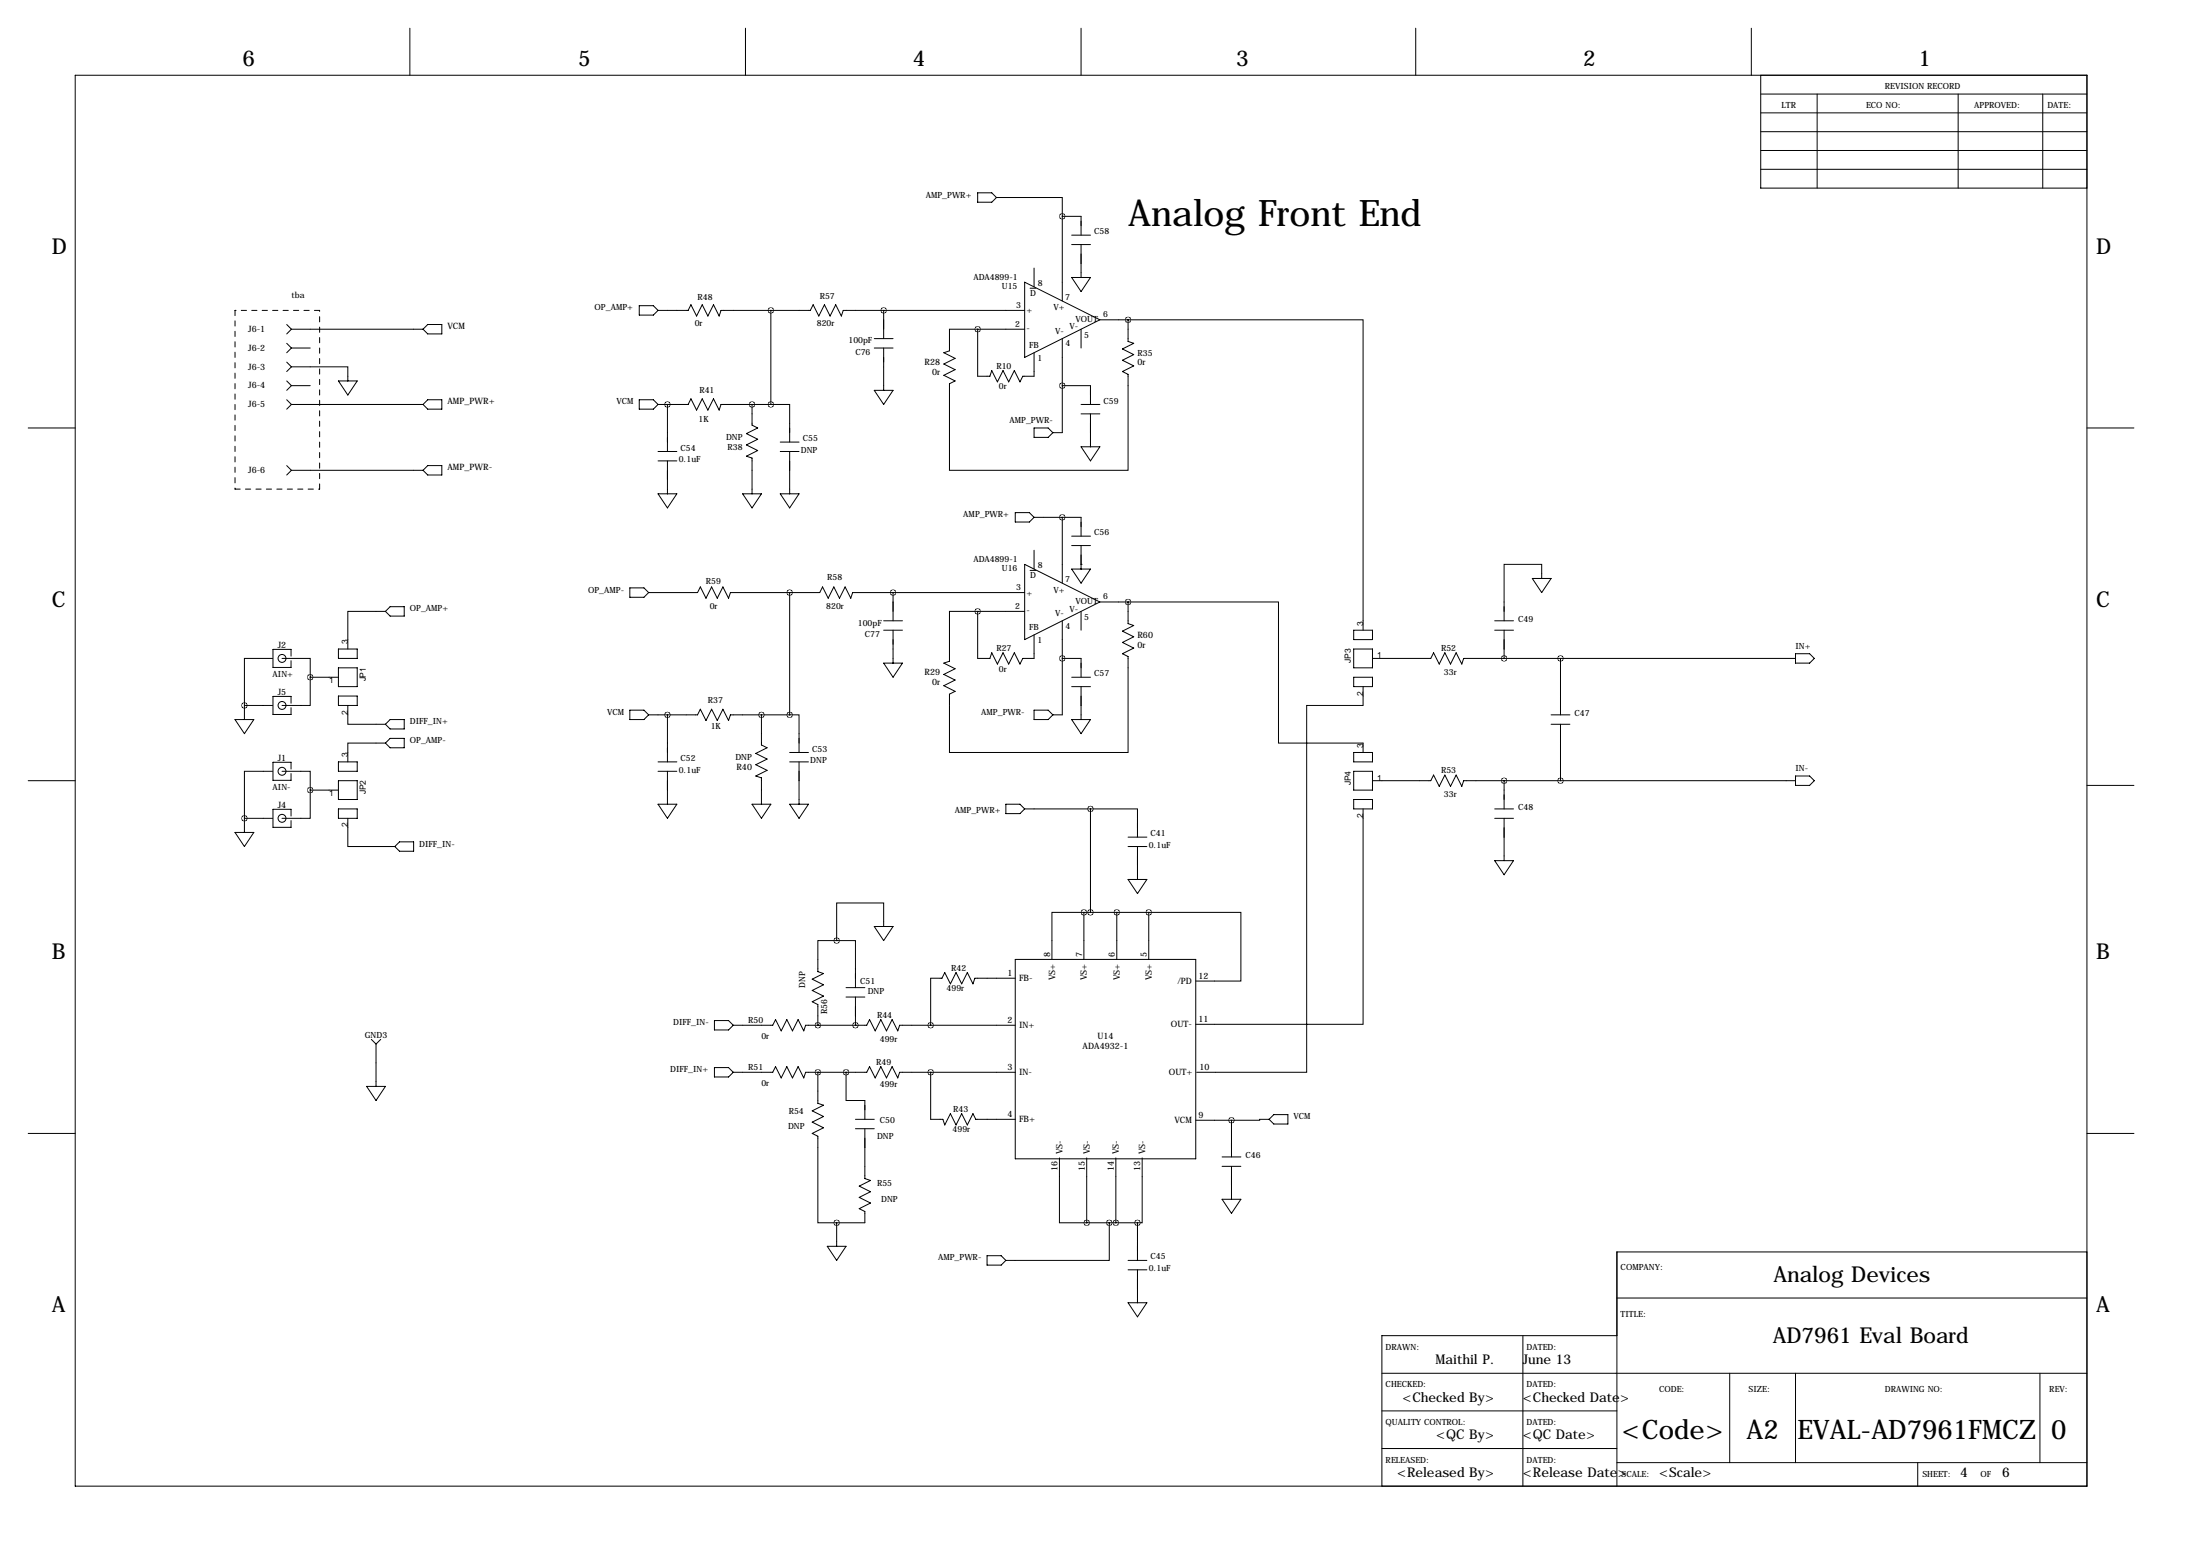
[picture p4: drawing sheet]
<svg xmlns="http://www.w3.org/2000/svg" width="594mm" height="419mm" viewBox="0 0 594 419" stroke-linecap="round" stroke-linejoin="round" font-family="sans-serif">
<g fill="none" stroke="#000" stroke-width=".27">
<path d="M110.7 7.6v12.7M201.4 7.6v12.7M292.1 7.6v12.7M382.5 7.6v12.7M473.2 7.6v12.7M20.3 20.3h543.6v381h-543.6zM475.7 20.3v30.5h88.2M475.7 35.6h88.2M475.7 25.4h88.2M475.7 30.5h88.2M491 25.4v25.4M529.1 25.4v25.4"/>
<path d="M551.9 25.4v25.4M264.2 52.1h3.8l1.2 1.2-1.2 1.3h-3.8zM269.2 53.3h17.8v5.1M287 58.4h5.1v5.1M287 58.4v22.9M475.7 40.6h88.2M475.7 45.7h88.2M276.9 76.2l20.3 10.2-20.3 10.1zM278.3 77.8h1.6M279.4 72.4v5.1M289.6 63.5h5M289.6 66h5"/>
<path d="M289.6 74.9h5l-2.5 3.8zM292.1 66v8.9M77.5 87.6l1.2 1.3M77.5 92.7l1.2 1.3M77.5 97.8l1.2 1.3M78.7 99.1h15.3v3.8M78.7 88.9h35.6M78.7 94h5.1M78.7 88.9l-1.2 1.3M78.7 94l-1.2 1.2M78.7 99.1l-1.2 1.2M114.3 88.9l1.3-1.3h3.8v2.6h-3.8z"/>
<path d="M172.7 82.6h3.8l1.3 1.2-1.3 1.3h-3.8zM177.8 83.8h8.1l.8-1.5 1.5 3 1.5-3 1.6 3 1.5-3 1.5 3 .5-1.5h24.1l.8-1.5 1.5 3 1.6-3 1.5 3 1.5-3 1.5 3 .5-1.5h49.1M208.3 83.8v25.4M236.2 94h5.1M236.2 91.4h5.1M238.8 83.8v7.6M238.8 94v11.4M264.2 88.9v12.7h3.3l.5-1.5 1.5 3 1.5-3 1.5 3 1.6-3 1.5 3 .8-1.5h3v-6.4M264.2 88.9h12.7M287 91.4v25.4h-2.5M292.1 88.9v5.1M297.2 86.4h7.6"/>
<path d="M304.8 86.4h63.5v83.8M304.8 86.4v5.8l1.5 .5-3 1.5 3 1.6-3 1.5 3 1.5-3 1.5 1.5 .8v25.9h-48.3v-23.4l1.6-.7-3.1-1.6 3.1-1.5-3.1-1.5 3.1-1.5-3.1-1.6 1.5-.5v-5.8h7.7M7.6 115.6h12.7M77.5 102.9l1.2 1.2M77.5 107.9l1.2 1.3M78.7 109.2h35.6M78.7 104.1h5.1M78.7 104.1l-1.2 1.3M78.7 109.2l-1.2 1.3M91.4 102.9h5.1l-2.5 3.8zM114.3 109.2l1.3-1.3h3.8v2.6h-3.8zM172.7 107.9h3.8l1.3 1.3-1.3 1.3h-3.8z"/>
<path d="M177.8 109.2h8.1l.8-1.5 1.5 3 1.5-3 1.6 3 1.5-3 1.5 3 .5-1.5h13.5M180.3 109.2h.1M180.3 109.2v12.7M203.2 109.2v5.6l1.5 .8-3 1.5 3 1.5-3 1.5 3 1.6-3 1.5 1.5 .5v9.6M208.3 109.2h5.1v10.2M210.8 119.4h5.1M236.2 105.4h5.1l-2.5 3.8zM279.4 115.6h3.8l1.3 1.2-1.3 1.3h-3.8zM287 104.1h7.6v5.1M292.1 109.2h5.1M292.1 111.8h5.1M294.6 111.8v8.8"/>
<path d="M563.9 115.6h12.7M77.5 125.7l1.2 1.3M78.7 127h35.6M78.7 127l-1.2 1.3M114.3 127l1.3-1.3h3.8v2.6h-3.8zM177.8 121.9h5.1M177.8 124.5h5.1M177.8 133.3h5.1l-2.6 3.9zM180.3 124.5v8.8M200.7 133.3h5l-2.5 3.9zM210.8 121.9h5.1M210.8 133.3h5.1l-2.5 3.9z"/>
<path d="M213.4 121.9v11.4M274.3 138.4h3.8l1.3 1.3-1.3 1.3h-3.8zM279.4 139.7h12.7v5.1M287 139.7v17.8M292.1 120.6h5.1l-2.6 3.9zM170.2 158.8h3.8l1.3 1.2-1.3 1.3h-3.8zM276.9 152.4l20.3 10.2-20.3 10.1zM278.3 154h1.6M279.4 148.6v5.1M289.6 144.8h5M289.6 147.3h5M289.6 153.7h5l-2.5 3.8z"/>
<path d="M292.1 152.4h.1M292.1 147.3v6.4M414 156.2h5.1l-2.5 3.8zM416.6 156.2v-3.8h-10.2v15.2M73.7 177.8h-7.7v12.7M76.2 177.8h.1M76.2 177.8h7.6v5.1M78.6 177.2v-1.8h-4.8v4.8h4.8v-1.8M91.4 175.3h5.1v2.5h-5.1zM104.1 165.1h-10.1v10.2M104.1 165.1l1.3-1.3h3.8v2.6h-3.8zM175.3 160h13.2l.7-1.5 1.6 3 1.5-3 1.5 3 1.5-3 1.5 3 .6-1.5h24.1l.7-1.5 1.6 3 1.5-3 1.5 3 1.5-3 1.6 3 .5-1.5h46.5"/>
<path d="M213.4 160v33M238.8 170.2h5M238.8 167.6h5M238.8 179.1h5l-2.5 3.8zM241.3 160v7.6M241.3 170.2v8.9M264.2 165.1v12.7h3.3l.5-1.5 1.5 3 1.5-3 1.5 3 1.6-3 1.5 3 .8-1.5h3v-6.4M264.2 165.1h12.7M287 177.8h5.1v5.1M287 167.6v25.4h-2.5M292.1 165.1v5.1M297.2 162.6h7.6"/>
<path d="M304.8 162.6h40.6v38.1h22.9v2.5M304.8 162.6v5.8l1.5 .5-3 1.5 3 1.6-3 1.5 3 1.5-3 1.5 1.5 .8v25.9h-48.3v-15.7l1.6-.8-3.1-1.5 3.1-1.6-3.1-1.5 3.1-1.5-3.1-1.5 1.5-.5v-13.5h7.7M365.8 175.3h5v5h-5zM365.8 170.2h5v2.5h-5zM370.8 177.8h15.8l.7-1.5 1.6 3 1.5-3 1.5 3 1.5-3 1.6 3 .5-1.5h89.6M403.9 170.2h5M403.9 167.6h5M406.4 170.2v7.6M421.6 177.8v15.2M485.1 176.5h3.8l1.3 1.3-1.3 1.3h-3.8zM63.5 194.3h5.1l-2.6 3.8zM66 190.5h7.7"/>
<path d="M66 190.5v3.8M76.2 190.5h.1M78.6 189.9v-1.8h-4.8v4.8h4.8v-1.8M83.8 182.9v7.6h-7.6M83.8 182.9h7.6M91.4 180.3h5.1v5.1h-5.1zM91.4 188h5.1v2.5h-5.1zM94 190.5v5.1h10.1M105.4 194.3h3.8v2.5h-3.8l-1.3-1.2zM170.2 191.8h3.8l1.3 1.2-1.3 1.3h-3.8zM175.3 193h13.2l.7-1.5 1.6 3.1 1.5-3.1 1.5 3.1 1.5-3.1 1.5 3.1 .6-1.6h16M180.3 193v12.7"/>
<path d="M205.7 193v8.2l1.6 .7-3.1 1.6 3.1 1.5-3.1 1.5 3.1 1.5-3.1 1.5 1.5 .6v7.1M213.4 193h2.5v10.2M279.4 191.8h3.8l1.3 1.2-1.3 1.3h-3.8zM289.6 185.4h5M289.6 182.9h5M289.6 194.3h5l-2.5 3.8zM292.1 185.4v8.9M365.8 182.9h5v2.5h-5zM368.3 185.4v5.1h-15.2v99.1h-29.8M419.1 193h5.1M419.1 195.6h5.1M421.6 195.6v15.2"/>
<path d="M7.6 210.8h12.7M73.7 208.3h-7.7v12.7M76.2 208.3h.1M76.2 208.3h7.6v5.1M78.6 207.7v-1.9h-4.8v4.9h4.8v-1.8M83.8 213.4v7.6h-7.6M83.8 213.4h7.6M91.4 210.8h5.1v5.1h-5.1zM91.4 205.7h5.1v2.6h-5.1zM91.4 218.4h5.1v2.6h-5.1zM104.1 200.7h-10.1v5M104.1 200.7l1.3-1.3h3.8v2.5h-3.8z"/>
<path d="M177.8 205.7h5.1M177.8 208.3h5.1M177.8 217.2h5.1l-2.6 3.8zM180.3 208.3v8.9M203.2 217.2h5.1l-2.6 3.8zM213.4 205.7h5M213.4 203.2h5M213.4 217.2h5l-2.5 3.8zM215.9 205.7v11.5M271.8 217.2h3.8l1.3 1.2-1.3 1.3h-3.8zM276.9 218.4h17.7M294.6 218.4h12.7v7.7"/>
<path d="M294.6 218.4v28M365.8 203.2h5v2.5h-5zM365.8 208.3h5v5.1h-5zM365.8 215.9h5v2.5h-5zM368.3 218.4v58.2h-45.2M370.8 210.8h15.8l.7-1.5 1.6 3 1.5-3 1.5 3 1.5-3 1.6 3 .5-1.5h89.6M403.9 218.4h5M406.4 210.8v7.6M485.1 209.5h3.8l1.3 1.3-1.3 1.3h-3.8zM563.9 212.1h12.7M63.5 224.8h5.1l-2.6 3.8zM66 221h7.7"/>
<path d="M66 221v3.8M76.2 221h.1M78.6 220.4v-1.9h-4.8v4.9h4.8v-1.8M94 221v7.6h12.7M106.7 228.6l1.2-1.3h3.9v2.6h-3.9zM304.8 226.1h5.1M304.8 228.6h5.1M304.8 237.5h5.1l-2.6 3.8zM307.3 228.6v8.9M403.9 221h5M403.9 232.4h5l-2.5 3.8zM406.4 221v11.4"/>
<path d="M226.1 254h-5.1v8.4l1.5 .5-3 1.5 3 1.5-3 1.6 3 1.5-3 1.5 1.5 .8v5.6M226.1 254h5v12.7M236.2 250.2h5.1l-2.5 3.8zM238.8 250.2v-6.4h-12.7v10.2M274.3 259.1h48.8v53.8h-48.8zM292.9 246.4h-8.7v12.7M292.9 246.4v12.7M292.9 246.4h17.5M301.8 246.4v12.7M310.4 246.4h24.9v18.5h-12.2M310.4 246.4v12.7M193 275.6h3.8l1.3 1.3-1.3 1.2h-3.8z"/>
<path d="M198.1 276.9h10.7l.7-1.6 1.6 3.1 1.5-3.1 1.5 3.1 1.5-3.1 1.6 3.1 .5-1.5h16.5l.7-1.6 1.6 3.1 1.5-3.1 1.5 3.1 1.5-3.1 1.6 3.1 .5-1.5h31.2M221 276.9h.1M228.6 266.7h5.1M228.6 269.2h5.1M231.1 276.9h.1M231.1 269.2v7.7M274.3 264.2h-10.9l-.5 1.5-1.5-3.1-1.6 3.1-1.5-3.1-1.5 3.1-1.5-3.1-.8 1.6h-3v12.7M99.1 293.4h5l-2.5 3.8zM100.3 280.7l1.3 1.2M101.6 281.9v11.5M102.9 280.7l-1.3 1.2M193 288.3h3.8l1.3 1.3-1.3 1.2h-3.8z"/>
<path d="M198.1 289.6h10.7l.7-1.6 1.6 3.1 1.5-3.1 1.5 3.1 1.5-3.1 1.6 3.1 .5-1.5h16.5l.7-1.6 1.6 3.1 1.5-3.1 1.5 3.1 1.5-3.1 1.6 3.1 .5-1.5h31.2M221 289.6h.1M221 289.6v8.3l1.5 .5-3 1.6 3 1.5-3 1.5 3 1.5-3 1.6 1.5 .7v23.4h5.1M228.6 289.6v7.6h5.1v5.1M251.5 289.6v12.7h3.3l.5 1.5 1.5-3.1 1.5 3.1 1.5-3.1 1.6 3.1 1.5-3.1 .8 1.6h10.6M7.6 306.1h12.7M231.1 302.3h5.1M231.1 304.8h5.1M233.7 304.8v13.5l1.5 .5-3 1.5 3 1.5-3 1.5 3 1.6-3 1.5 1.5 .8v3h-7.6M286.3 312.7v17.5h7.3M293.6 312.7v17.5M301.5 312.7v17.5"/>
<path d="M308.6 312.7v17.5h-1.3M323.1 302.5h9.6M330.2 312.4h5.1M330.2 315h5.1M332.7 302.5v9.9M332.7 315v8.8M342.9 302.3h-2.5v.2h-7.7M344.2 301h3.8v2.5h-3.8l-1.3-1.2zM563.9 306.1h12.7M223.5 336.5h5.1l-2.5 3.9zM226.1 330.2v6.3M266.7 339.1h3.8l1.3 1.3-1.3 1.2h-3.8z"/>
<path d="M293.6 330.2h13.7M299.7 330.2v10.2h-27.9M307.3 330.2v10.2M330.2 323.8h5.1l-2.6 3.9zM563.9 338.1h-127v63.2M304.8 340.4h5.1M304.8 342.9h5.1M304.8 351.8h5.1l-2.6 3.8zM307.3 342.9v8.9M436.9 350.5h127M373.4 370.8h190.5M411.5 360.7v40.6"/>
<path d="M436.9 360.7h-63.5v40.6M467.4 370.8v24.2M485.1 370.8v24.2M551.2 370.8v24.2M373.4 381h63.5M373.4 391.2h63.5M436.9 395h127M518.2 395v6.3"/>
<circle cx="76.2" cy="177.8" r="1.07"/>
<circle cx="76.2" cy="190.5" r="1.07"/>
<circle cx="76.2" cy="208.3" r="1.07"/>
<circle cx="76.2" cy="221" r="1.07"/>
</g>
<path d="M63.5 83.8v48.3M86.4 83.8h-22.9M63.5 132.1h22.9M86.4 132.1v-48.3" fill="none" stroke="#000" stroke-width=".27" stroke-dasharray="1.4 1.4"/>
<path d="M293.6 330.2a.05 .05 0 0 0 .1 0 .05 .05 0 0 0-.1 0zM301.4 330.2a.1 .1 0 0 0 .2 0 .1 .1 0 0 0-.2 0zM292.8 246.4a.05 .05 0 0 0 .1 0 .05 .05 0 0 0-.1 0zM251.4 276.9a.05 .05 0 0 0 .1 0 .05 .05 0 0 0-.1 0zM251.4 289.6a.05 .05 0 0 0 .1 0 .05 .05 0 0 0-.1 0zM294.6 246.4a.05 .05 0 0 0 .1 0 .05 .05 0 0 0-.1 0zM299.7 330.2a.05 .05 0 0 0 .1 0 .05 .05 0 0 0-.1 0zM310.3 246.4a.06 .06 0 0 0 .1 0 .06 .06 0 0 0-.1 0zM294.6 218.4a.05 .05 0 0 0 .1 0 .05 .05 0 0 0-.1 0zM332.7 302.5a.05 .05 0 0 0 .1 0 .05 .05 0 0 0-.1 0zM406.3 210.8a.1 .1 0 0 0 .2 0 .1 .1 0 0 0-.2 0zM406.3 177.8a.1 .1 0 0 0 .2 0 .1 .1 0 0 0-.2 0zM220.9 289.6a.05 .05 0 0 0 .1 0 .05 .05 0 0 0-.1 0zM228.5 289.6a.1 .1 0 0 0 .2 0 .1 .1 0 0 0-.2 0zM226 330.2a.05 .05 0 0 0 .1 0 .05 .05 0 0 0-.1 0zM220.9 276.9a.05 .05 0 0 0 .1 0 .05 .05 0 0 0-.1 0zM231.1 276.9a.06 .06 0 0 0 .1 0 .06 .06 0 0 0-.1 0zM226 254a.05 .05 0 0 0 .1 0 .05 .05 0 0 0-.1 0zM203.1 109.2a.1 .1 0 0 0 .2 0 .1 .1 0 0 0-.2 0zM208.2 83.8a.05 .05 0 0 0 .1 0 .05 .05 0 0 0-.1 0zM213.3 160a.05 .05 0 0 0 .1 0 .05 .05 0 0 0-.1 0zM205.7 193a.06 .06 0 0 0 .1 0 .06 .06 0 0 0-.1 0zM287 58.4a.05 .05 0 0 0 .1 0 .05 .05 0 0 0-.1 0zM287 104.1a.05 .05 0 0 0 .1 0 .05 .05 0 0 0-.1 0zM287 139.7a.05 .05 0 0 0 .1 0 .05 .05 0 0 0-.1 0zM287 177.8a.05 .05 0 0 0 .1 0 .05 .05 0 0 0-.1 0zM180.3 109.2a.05 .05 0 0 0 .1 0 .05 .05 0 0 0-.1 0zM180.3 193a.05 .05 0 0 0 .1 0 .05 .05 0 0 0-.1 0zM213.3 193a.05 .05 0 0 0 .1 0 .05 .05 0 0 0-.1 0zM208.2 109.2a.05 .05 0 0 0 .1 0 .05 .05 0 0 0-.1 0zM421.6 177.8a.05 .05 0 0 0 .1 0 .05 .05 0 0 0-.1 0zM421.6 210.8a.05 .05 0 0 0 .1 0 .05 .05 0 0 0-.1 0zM301.7 246.4a.05 .05 0 0 0 .1 0 .05 .05 0 0 0-.1 0zM307.3 330.2a.05 .05 0 0 0 .1 0 .05 .05 0 0 0-.1 0zM264.1 165.1a.05 .05 0 0 0 .1 0 .05 .05 0 0 0-.1 0zM304.7 162.6a.1 .1 0 0 0 .2 0 .1 .1 0 0 0-.2 0zM264.1 88.9a.05 .05 0 0 0 .1 0 .05 .05 0 0 0-.1 0zM304.7 86.4a.1 .1 0 0 0 .2 0 .1 .1 0 0 0-.2 0zM238.7 83.8a.05 .05 0 0 0 .1 0 .05 .05 0 0 0-.1 0zM241.2 160a.1 .1 0 0 0 .2 0 .1 .1 0 0 0-.2 0zM66 221a.05 .05 0 0 0 .1 0 .05 .05 0 0 0-.1 0zM66 190.5a.06 .06 0 0 0 .1 0 .06 .06 0 0 0-.1 0zM83.8 182.9a.05 .05 0 0 0 .1 0 .05 .05 0 0 0-.1 0zM83.8 213.4a.05 .05 0 0 0 .1 0 .05 .05 0 0 0-.1 0z" fill="#000" stroke="#000" stroke-width="1.5"/>
<text font-size="9.9" x="304.8" y="61">Analog Front End</text>
<g font-size="7.3">
<text x="438.2" y="388.6">&lt;Code&gt;</text>
<text x="471.9" y="388.6">A2</text>
<text x="485.7" y="388.6">EVAL-AD7961FMCZ</text>
<text x="554.2" y="388.6">0</text>
</g>
<g font-size="5.9">
<text x="65.5" y="17.8">6</text>
<text x="156.2" y="17.8">5</text>
<text x="246.6" y="17.8">4</text>
<text x="334" y="17.8">3</text>
<text x="427.7" y="17.8">2</text>
<text x="518.4" y="17.8">1</text>
<text x="14" y="68.6">D</text>
<text x="566.4" y="68.6">D</text>
<text x="14" y="163.8">C</text>
<text x="566.4" y="163.8">C</text>
<text x="14" y="259.1">B</text>
<text x="566.4" y="259.1">B</text>
<text x="479.2" y="346.2">Analog Devices</text>
<text x="14" y="354.3">A</text>
<text x="566.4" y="354.3">A</text>
<text x="479" y="362.8">AD7961 Eval Board</text>
</g>
<g font-size="3.6">
<text x="387.9" y="368.3">Maithil P.</text>
<text x="411.5" y="368.3">June 13</text>
<text x="378.9" y="378.5">&lt;Checked By&gt;</text>
<text x="411.5" y="378.5">&lt;Checked Date&gt;</text>
<text x="388.1" y="388.6">&lt;QC By&gt;</text>
<text x="411.5" y="388.6">&lt;QC Date&gt;</text>
<text x="377.5" y="398.8">&lt;Released By&gt;</text>
<text x="411.5" y="398.8">&lt;Release Date&gt;</text>
<text x="448.3" y="398.8">&lt;Scale&gt;</text>
<text x="529.6" y="398.8">4</text>
<text x="541" y="398.8">6</text>
</g>
<g font-size="2.4">
<text x="67.1" y="89.7">J6-1</text>
<text x="120.9" y="88.9">VCM</text>
<text x="67.1" y="94.7">J6-2</text>
<text x="67.1" y="99.8">J6-3</text>
<text x="249.8" y="98.6">R28</text>
<text x="251.8" y="101.2">0r</text>
<text x="307.3" y="98.7">0r</text>
<text x="67.1" y="104.9">J6-4</text>
<text x="67.1" y="110">J6-5</text>
<text x="120.9" y="109.2">AMP_PWR+</text>
<text x="67.1" y="127.8">J6-6</text>
<text x="120.9" y="127">AMP_PWR-</text>
<text x="307.3" y="172.2">R60</text>
<text x="75" y="175">J2</text>
<text x="307.3" y="174.9">0r</text>
<text x="249.8" y="182.4">R29</text>
<text x="251.8" y="185">0r</text>
<text x="75" y="187.7">J5</text>
<text x="75" y="205.5">J1</text>
<text x="199" y="207.9">R40</text>
<text x="75" y="218.2">J4</text>
<text x="272.2" y="263.7">1</text>
<text x="283.7" y="258.3" transform="rotate(-90 283.7 258.3)">8</text>
<text x="292.4" y="258.3" transform="rotate(-90 292.4 258.3)">7</text>
<text x="301.2" y="258.3" transform="rotate(-90 301.2 258.3)">6</text>
<text x="309.9" y="258.3" transform="rotate(-90 309.9 258.3)">5</text>
<text x="275.3" y="265">FB-</text>
<text x="285.1" y="264.7" transform="rotate(-90 285.1 264.7)">VS+</text>
<text x="293.7" y="264.7" transform="rotate(-90 293.7 264.7)">VS+</text>
<text x="302.6" y="264.7" transform="rotate(-90 302.6 264.7)">VS+</text>
<text x="311.2" y="264.7" transform="rotate(-90 311.2 264.7)">VS+</text>
<text x="318.1" y="265.8">/PD</text>
<text x="323.9" y="264.4">12</text>
<text x="272.2" y="276.4">2</text>
<text x="275.3" y="277.7">IN+</text>
<text x="296.5" y="280.7">U14</text>
<text x="316.4" y="277.4">OUT-</text>
<text x="323.9" y="276.1">11</text>
<text x="292.5" y="283.3">ADA4932-1</text>
<text x="272.2" y="289.1">3</text>
<text x="275.3" y="290.4">IN-</text>
<text x="315.8" y="290.4">OUT+</text>
<text x="324.1" y="289.1">10</text>
<text x="272.2" y="301.8">4</text>
<text x="275.3" y="303.1">FB+</text>
<text x="317.3" y="303.3">VCM</text>
<text x="323.9" y="302">9</text>
<text x="287.1" y="311.7" transform="rotate(-90 287.1 311.7)">VS-</text>
<text x="294.5" y="311.7" transform="rotate(-90 294.5 311.7)">VS-</text>
<text x="302.3" y="311.7" transform="rotate(-90 302.3 311.7)">VS-</text>
<text x="309.4" y="311.7" transform="rotate(-90 309.4 311.7)">VS-</text>
<text x="285.8" y="316.2" transform="rotate(-90 285.8 316.2)">16</text>
<text x="293.1" y="316.2" transform="rotate(-90 293.1 316.2)">15</text>
<text x="301" y="316.2" transform="rotate(-90 301 316.2)">14</text>
<text x="308.1" y="316.2" transform="rotate(-90 308.1 316.2)">13</text>
</g>
<g font-size="2.3">
<text x="481.3" y="29.2">LTR</text>
<text x="504.2" y="29.2">ECO NO:</text>
<text x="509.3" y="24.1">REVISION RECORD</text>
<text x="533.4" y="29.2">APPROVED:</text>
<text x="553.2" y="29.2">DATE:</text>
<text x="250.1" y="53.3">AMP_PWR+</text>
<text x="295.7" y="63.2">C58</text>
<text x="263" y="75.5">ADA4899-1</text>
<text x="270.7" y="78">U15</text>
<text x="280.4" y="77.1">8</text>
<text x="78.7" y="80.4">tba</text>
<text x="160.7" y="83.8">OP_AMP+</text>
<text x="188.5" y="81">R48</text>
<text x="221.5" y="80.8">R57</text>
<text x="274.5" y="83.1">3</text>
<text x="278.3" y="79.8">D</text>
<text x="284.7" y="83.8">V+</text>
<text x="287.8" y="81">7</text>
<text x="187.7" y="88">0r</text>
<text x="220.7" y="88">820r</text>
<text x="274.3" y="88.2">2</text>
<text x="277.4" y="89.5">-</text>
<text x="277.4" y="84.6">+</text>
<text x="289" y="88.9">V-</text>
<text x="290.6" y="86.9">VOUT</text>
<text x="298.1" y="85.6">6</text>
<text x="229.3" y="92.7">100pF</text>
<text x="231.1" y="95.8">C76</text>
<text x="278" y="94">FB</text>
<text x="285.1" y="90.3">V-</text>
<text x="287.9" y="93.6">4</text>
<text x="292.9" y="91.3">5</text>
<text x="269.2" y="99.7">R10</text>
<text x="280.3" y="97.4">1</text>
<text x="307.3" y="96">R35</text>
<text x="189" y="106.2">R41</text>
<text x="269.9" y="105.2">0r</text>
<text x="166.6" y="109.2">VCM</text>
<text x="188.7" y="113.9">1K</text>
<text x="298.2" y="109">C59</text>
<text x="196.2" y="118.9">DNP</text>
<text x="216.9" y="119.1">C55</text>
<text x="272.8" y="114.3">AMP_PWR-</text>
<text x="183.4" y="124.8">0.1uF</text>
<text x="183.9" y="121.7">C54</text>
<text x="196.6" y="121.5">R38</text>
<text x="216.4" y="122.3">DNP</text>
<text x="260.3" y="139.7">AMP_PWR+</text>
<text x="295.7" y="144.5">C56</text>
<text x="263" y="151.7">ADA4899-1</text>
<text x="270.7" y="154.2">U16</text>
<text x="280.4" y="153.3">8</text>
<text x="158.9" y="160">OP_AMP-</text>
<text x="190.7" y="157.7">R59</text>
<text x="223.5" y="156.7">R58</text>
<text x="274.5" y="159.3">3</text>
<text x="277.4" y="160.8">+</text>
<text x="278.3" y="156">D</text>
<text x="284.7" y="160">V+</text>
<text x="287.8" y="157.2">7</text>
<text x="298.1" y="161.8">6</text>
<text x="110.7" y="165.1">OP_AMP+</text>
<text x="191.8" y="164.4">0r</text>
<text x="223.3" y="164.4">820r</text>
<text x="274.3" y="164.4">2</text>
<text x="277.4" y="165.7">-</text>
<text x="285.1" y="166.5">V-</text>
<text x="289" y="165.1">V-</text>
<text x="290.6" y="163.1">VOUT</text>
<text x="292.9" y="167.5">5</text>
<text x="410.2" y="167.9">C49</text>
<text x="94" y="174" transform="rotate(-90 94 174)">3</text>
<text x="231.8" y="168.9">100pF</text>
<text x="233.7" y="172">C77</text>
<text x="278" y="170.2">FB</text>
<text x="280.3" y="173.6">1</text>
<text x="287.9" y="169.8">4</text>
<text x="368.3" y="168.9" transform="rotate(-90 368.3 168.9)">3</text>
<text x="269.2" y="175.9">R27</text>
<text x="365" y="178.9" transform="rotate(-90 365 178.9)">JP3</text>
<text x="372.1" y="177.8">1</text>
<text x="389.4" y="175.8">R52</text>
<text x="485.1" y="175.3">IN+</text>
<text x="73.7" y="182.9">AIN+</text>
<text x="89" y="184.4">1</text>
<text x="98.8" y="184" transform="rotate(-90 98.8 184)">JP1</text>
<text x="269.9" y="181.4">0r</text>
<text x="295.7" y="182.6">C57</text>
<text x="390.1" y="182.2">33r</text>
<text x="191.3" y="189.7">R37</text>
<text x="368.3" y="187.9" transform="rotate(-90 368.3 187.9)">2</text>
<text x="94" y="193" transform="rotate(-90 94 193)">2</text>
<text x="110.7" y="195.6">DIFF_IN+</text>
<text x="164" y="193">VCM</text>
<text x="192" y="196.9">1K</text>
<text x="265.1" y="193">AMP_PWR-</text>
<text x="425.5" y="193.3">C47</text>
<text x="110.7" y="200.7">OP_AMP-</text>
<text x="219.5" y="202.9">C53</text>
<text x="368.3" y="201.9" transform="rotate(-90 368.3 201.9)">3</text>
<text x="94" y="204.5" transform="rotate(-90 94 204.5)">3</text>
<text x="183.4" y="208.6">0.1uF</text>
<text x="183.9" y="205.5">C52</text>
<text x="198.7" y="205.2">DNP</text>
<text x="218.9" y="206.1">DNP</text>
<text x="389.4" y="208.8">R53</text>
<text x="485.1" y="208.3">IN-</text>
<text x="73.7" y="213.4">AIN-</text>
<text x="89" y="214.9">1</text>
<text x="98.8" y="214.5" transform="rotate(-90 98.8 214.5)">JP2</text>
<text x="365" y="212" transform="rotate(-90 365 212)">JP4</text>
<text x="372.1" y="210.8">1</text>
<text x="390.1" y="215.2">33r</text>
<text x="258" y="219.5">AMP_PWR+</text>
<text x="368.3" y="220.9" transform="rotate(-90 368.3 220.9)">2</text>
<text x="410.2" y="218.7">C48</text>
<text x="94" y="223.4" transform="rotate(-90 94 223.4)">2</text>
<text x="310.9" y="225.8">C41</text>
<text x="113.3" y="228.6">DIFF_IN-</text>
<text x="310.4" y="228.9">0.1uF</text>
<text x="257" y="262.1">R42</text>
<text x="217.5" y="266.7" transform="rotate(-90 217.5 266.7)">DNP</text>
<text x="232.4" y="265.7">C51</text>
<text x="234.4" y="268.3">DNP</text>
<text x="255.8" y="267.6">499r</text>
<text x="223.5" y="273.8" transform="rotate(-90 223.5 273.8)">R56</text>
<text x="237" y="274.8">R44</text>
<text x="98.6" y="280.2">GND3</text>
<text x="181.9" y="276.9">DIFF_IN-</text>
<text x="202.2" y="276.4">R50</text>
<text x="205.7" y="280.5">0r</text>
<text x="237.7" y="281.3">499r</text>
<text x="236.7" y="287.5">R49</text>
<text x="181.1" y="289.6">DIFF_IN+</text>
<text x="202.2" y="289.1">R51</text>
<text x="205.7" y="293.2">0r</text>
<text x="237.7" y="293.5">499r</text>
<text x="212.9" y="304.8">DNP</text>
<text x="213.1" y="300.8">R54</text>
<text x="237.7" y="303.3">C50</text>
<text x="257.4" y="305.7">499r</text>
<text x="257.5" y="300.2">R43</text>
<text x="349.5" y="302.3">VCM</text>
<text x="237" y="307.7">DNP</text>
<text x="336.6" y="312.7">C46</text>
<text x="237" y="320.4">R55</text>
<text x="238.1" y="324.6">DNP</text>
<text x="253.5" y="340.4">AMP_PWR-</text>
<text x="310.9" y="340.1">C45</text>
<text x="310.4" y="343.2">0.1uF</text>
<text x="437.9" y="342.9">COMPANY:</text>
<text x="437.9" y="355.6">TITLE:</text>
<text x="374.4" y="364.5">DRAWN:</text>
<text x="412.5" y="364.5">DATED:</text>
<text x="374.4" y="374.6">CHECKED:</text>
<text x="412.5" y="374.6">DATED:</text>
<text x="448.3" y="375.9">CODE:</text>
<text x="472.4" y="375.9">SIZE:</text>
<text x="509.3" y="375.9">DRAWING NO:</text>
<text x="553.7" y="375.9">REV:</text>
<text x="374.4" y="384.8">QUALITY CONTROL:</text>
<text x="412.5" y="384.8">DATED:</text>
<text x="374.4" y="395">RELEASED:</text>
<text x="412.5" y="395">DATED:</text>
<text x="438.2" y="398.8">SCALE:</text>
<text x="519.4" y="398.8">SHEET:</text>
<text x="535.1" y="398.8">OF</text>
</g>
</svg>
